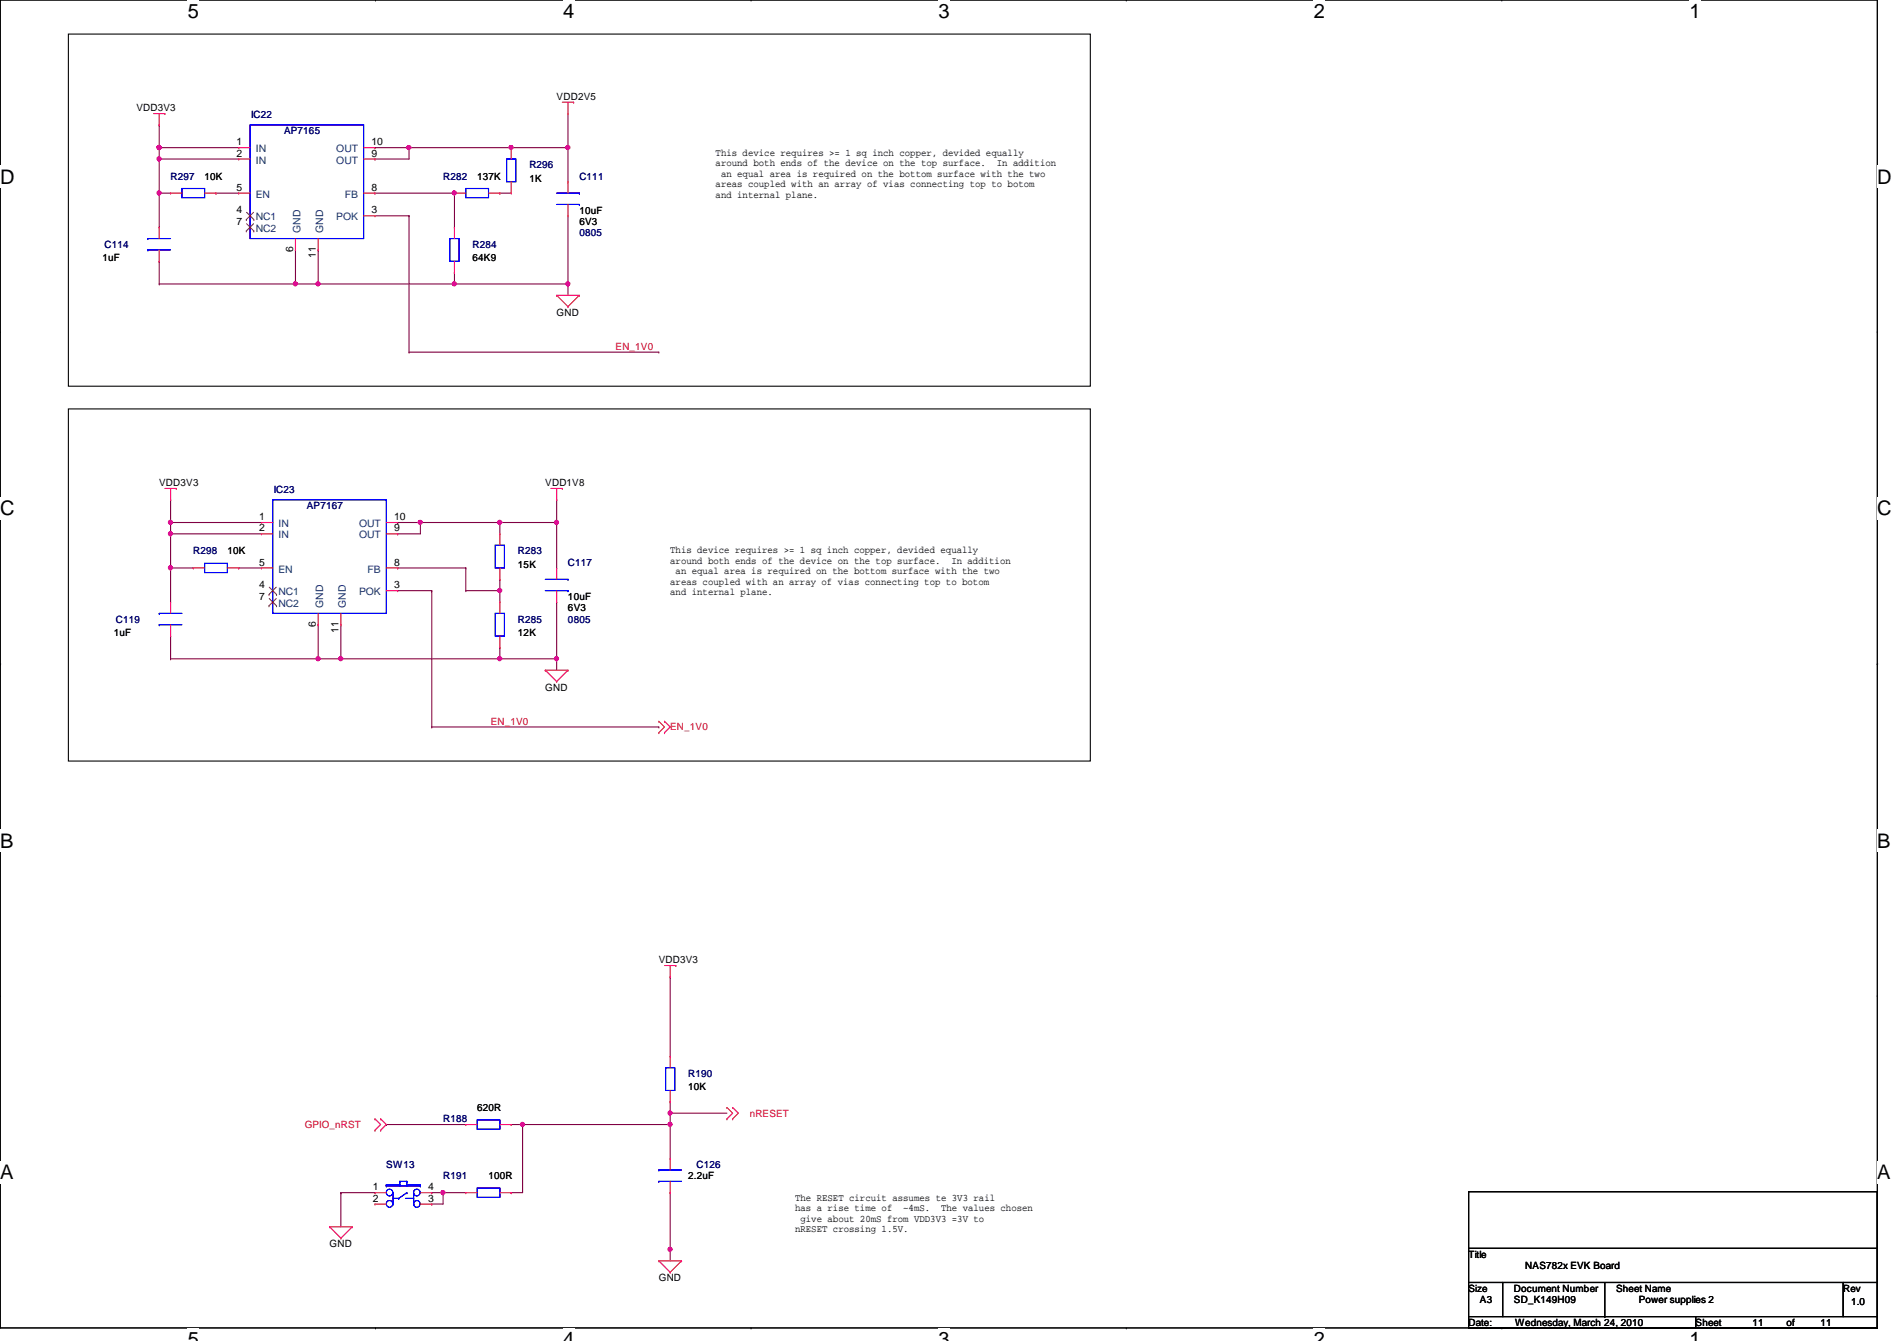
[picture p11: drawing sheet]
<svg xmlns="http://www.w3.org/2000/svg" width="297mm" height="210mm" viewBox="0 0 297 210" stroke-linecap="round" stroke-linejoin="round" font-family="sans-serif">
<path d="M0 0h294v207.9h-294z" fill="none" stroke="#000" stroke-width=".17"/>
<g fill="#fff">
<path d="M29.4 0h1.8v3.5h-1.8z"/>
<path d="M29.4 207.9h1.8v2h-1.8z"/>
</g>
<path d="M58.8 0h.1M58.8 207.9h.1" fill="none" stroke="#000" stroke-width=".17"/>
<g fill="#fff">
<path d="M88.2 0h1.7v3.5h-1.7z"/>
<path d="M88.2 207.9h1.7v2h-1.7z"/>
</g>
<path d="M117.6 0h.1M117.6 207.9h.1" fill="none" stroke="#000" stroke-width=".17"/>
<g fill="#fff">
<path d="M147 0h1.7v3.5h-1.7z"/>
<path d="M147 207.9h1.7v2h-1.7z"/>
</g>
<path d="M176.4 0h.1M176.4 207.9h.1" fill="none" stroke="#000" stroke-width=".17"/>
<g fill="#fff">
<path d="M205.7 0h1.8v3.5h-1.8z"/>
<path d="M205.7 207.9h1.8v2h-1.8z"/>
</g>
<path d="M235.2 0h.1M235.2 207.9h.1" fill="none" stroke="#000" stroke-width=".17"/>
<g fill="#fff">
<path d="M264.5 0h1.8v3.5h-1.8z"/>
<path d="M264.5 207.9h1.8v2h-1.8z"/>
<path d="M0 26h2.3v3.4h-2.3z"/>
<path d="M294 26h2.2v3.4h-2.2z"/>
<path d="M0 77.9h2.3v3.5h-2.3z"/>
<path d="M294 77.9h2.2v3.5h-2.2z"/>
</g>
<path d="M0 51.9h.1M294 51.9h.1" fill="none" stroke="#000" stroke-width=".17"/>
<g fill="#fff">
<path d="M0 129.9h2.1v3.4h-2.1z"/>
<path d="M294 129.9h2v3.4h-2z"/>
</g>
<path d="M0 103.9h.1M294 103.9h.1" fill="none" stroke="#000" stroke-width=".17"/>
<path d="M0 103.9h.1M294 103.9h.1" fill="none" stroke="#000" stroke-width=".16"/>
<g fill="#fff">
<path d="M0 181.8h2.1v3.5h-2.1z"/>
<path d="M294 181.8h2v3.5h-2z"/>
</g>
<path d="M10.7 5.3h160v55.2h-160zM10.7 64h160v55.1h-160zM0 155.9h.1M294 155.9h.1" fill="none" stroke="#000" stroke-width=".17"/>
<path d="M87.2 103.1h.1M87.2 103.1v1.8" fill="none" stroke="#800040" stroke-width=".17"/>
<circle cx="87.1" cy="103.1" r=".32" fill="#f0f"/>
<circle cx="87.1" cy="103.1" r=".32" fill="none" stroke="#f0f" stroke-width=".17"/>
<path d="M26.7 78.2h.1M26.7 78.2v3.6M26.7 88.9h.1M26.7 88.9v5.3" fill="none" stroke="#800040" stroke-width=".17"/>
<circle cx="26.7" cy="88.9" r=".32" fill="#f0f"/>
<circle cx="26.7" cy="88.9" r=".32" fill="none" stroke="#f0f" stroke-width=".17"/>
<path d="M26.7 81.8h.1M26.7 83.6h.1M26.7 81.8h14.2M26.7 83.6h14.2M78.3 103.1h.1M78.3 103.1h8.9" fill="none" stroke="#800040" stroke-width=".17"/>
<circle cx="78.2" cy="103.1" r=".32" fill="#f0f"/>
<circle cx="78.2" cy="103.1" r=".32" fill="none" stroke="#f0f" stroke-width=".17"/>
<path d="M88.9 23.1h.1M88.9 23.1v5.3M88.9 44.4h.1M88.9 44.4v1.8M26.7 99.6h.1M26.7 99.6v3.5" fill="none" stroke="#800040" stroke-width=".17"/>
<circle cx="88.9" cy="23.1" r=".32" fill="#f0f"/>
<circle cx="88.9" cy="23.1" r=".32" fill="none" stroke="#f0f" stroke-width=".17"/>
<path d="M24.9 19.6h.1M24.9 19.6v3.5M24.9 30.2h.1M24.9 30.2v5.4" fill="none" stroke="#800040" stroke-width=".17"/>
<circle cx="24.9" cy="30.2" r=".32" fill="#f0f"/>
<circle cx="24.9" cy="30.2" r=".32" fill="none" stroke="#f0f" stroke-width=".17"/>
<path d="M24.9 23.1h.1M24.9 23.1h12.5" fill="none" stroke="#800040" stroke-width=".17"/>
<circle cx="24.9" cy="23.1" r=".32" fill="#f0f"/>
<circle cx="24.9" cy="23.1" r=".32" fill="none" stroke="#f0f" stroke-width=".17"/>
<path d="M71.2 44.4h.1M71.2 44.4h17.7" fill="none" stroke="#800040" stroke-width=".17"/>
<circle cx="88.9" cy="44.4" r=".32" fill="#f0f"/>
<circle cx="88.9" cy="44.4" r=".32" fill="none" stroke="#f0f" stroke-width=".17"/>
<path d="M88.9 33.8h.1M88.9 33.8v10.6M24.9 40.9h.1M24.9 40.9v3.5M26.7 81.8h.1M26.7 81.8v1.8M87.2 94.2h.1M87.2 94.2v8.9" fill="none" stroke="#800040" stroke-width=".17"/>
<circle cx="26.7" cy="81.8" r=".32" fill="#f0f"/>
<circle cx="26.7" cy="81.8" r=".32" fill="none" stroke="#f0f" stroke-width=".17"/>
<path d="M58.7 24.9h.1M64 23.1h.1M64 23.1h16M64 23.1v1.8h-5.3" fill="none" stroke="#800040" stroke-width=".17"/>
<circle cx="64" cy="23.1" r=".32" fill="#f0f"/>
<circle cx="64" cy="23.1" r=".32" fill="none" stroke="#f0f" stroke-width=".17"/>
<path d="M46.3 39.1h.1M46.3 39.1v5.3" fill="none" stroke="#800040" stroke-width=".17"/>
<circle cx="46.2" cy="44.4" r=".32" fill="#f0f"/>
<circle cx="46.2" cy="44.4" r=".32" fill="none" stroke="#f0f" stroke-width=".17"/>
<path d="M49.8 39.1h.1M49.8 39.1v5.3h-3.5M46.3 44.4h.1" fill="none" stroke="#800040" stroke-width=".17"/>
<circle cx="49.8" cy="44.4" r=".32" fill="#f0f"/>
<circle cx="49.8" cy="44.4" r=".32" fill="none" stroke="#f0f" stroke-width=".17"/>
<path d="M71.2 30.2h.1M71.2 30.2v5.4" fill="none" stroke="#800040" stroke-width=".17"/>
<circle cx="71.1" cy="30.2" r=".32" fill="#f0f"/>
<circle cx="71.1" cy="30.2" r=".32" fill="none" stroke="#f0f" stroke-width=".17"/>
<path d="M71.2 42.7h.1M71.2 42.7v1.7" fill="none" stroke="#800040" stroke-width=".17"/>
<circle cx="71.1" cy="44.4" r=".32" fill="#f0f"/>
<circle cx="71.1" cy="44.4" r=".32" fill="none" stroke="#f0f" stroke-width=".17"/>
<path d="M80 23.1h.1M80 23.1h8.9" fill="none" stroke="#800040" stroke-width=".17"/>
<circle cx="80" cy="23.1" r=".32" fill="#f0f"/>
<circle cx="80" cy="23.1" r=".32" fill="none" stroke="#f0f" stroke-width=".17"/>
<g fill="none" stroke="#800040" stroke-width=".17">
<path d="M60.5 176h.1M60.5 176h12.4M80 176h.1M80 176h1.8M81.8 176h.1M81.8 176v10.7h-1.8M104.9 174.2h.1M104.9 172.5h.1M104.9 174.2h8.9M104.9 172.5v1.7M80 186.7h.1M104.9 195.6h.1"/>
<path d="M104.9 195.6v1.8"/>
</g>
<circle cx="104.9" cy="195.6" r=".32" fill="#f0f"/>
<circle cx="104.9" cy="195.6" r=".32" fill="none" stroke="#f0f" stroke-width=".17"/>
<path d="M81.8 176h.1M81.8 176h23.1" fill="none" stroke="#800040" stroke-width=".17"/>
<circle cx="81.8" cy="176" r=".32" fill="#f0f"/>
<circle cx="81.8" cy="176" r=".32" fill="none" stroke="#f0f" stroke-width=".17"/>
<path d="M104.9 176h.1M104.9 176v5.4" fill="none" stroke="#800040" stroke-width=".17"/>
<circle cx="104.9" cy="176" r=".32" fill="#f0f"/>
<circle cx="104.9" cy="176" r=".32" fill="none" stroke="#f0f" stroke-width=".17"/>
<path d="M69.4 186.7h.1M69.4 186.7h3.5" fill="none" stroke="#800040" stroke-width=".17"/>
<circle cx="69.4" cy="186.7" r=".32" fill="#f0f"/>
<circle cx="69.4" cy="186.7" r=".32" fill="none" stroke="#f0f" stroke-width=".17"/>
<path d="M104.9 174.2h.1M104.9 174.2v1.8M53.4 186.7h.1M53.4 186.7h5.3M67.6 186.7h.1M67.6 188.5h.1M67.6 186.7h1.8M69.4 186.7h.1M69.4 186.7v1.8h-1.8" fill="none" stroke="#800040" stroke-width=".17"/>
<circle cx="104.9" cy="174.2" r=".32" fill="#f0f"/>
<circle cx="104.9" cy="174.2" r=".32" fill="none" stroke="#f0f" stroke-width=".17"/>
<g fill="none" stroke="#800040" stroke-width=".17">
<path d="M24.9 24.9h.1M24.9 23.1h.1M24.9 24.9h12.5M24.9 23.1v1.8M58.7 23.1h.1M58.7 23.1h5.3M24.9 44.4h.1M24.9 44.4h21.4M78.3 92.5h.1M78.3 81.8h.1M78.3 81.8v1.8M78.3 92.5v1.7"/>
<path d="M78.3 101.3h.1M78.3 101.3v1.8M104.9 152.9h.1M104.9 152.9v12.5M53.4 186.7h.1M53.4 186.7v5.3"/>
</g>
<circle cx="24.9" cy="23.1" r=".32" fill="#f0f"/>
<circle cx="24.9" cy="23.1" r=".32" fill="none" stroke="#f0f" stroke-width=".17"/>
<path d="M62.3 81.8h.1M62.3 81.8h3.5M87.2 81.8h.1M87.2 81.8v7.1" fill="none" stroke="#800040" stroke-width=".17"/>
<circle cx="87.1" cy="81.8" r=".32" fill="#f0f"/>
<circle cx="87.1" cy="81.8" r=".32" fill="none" stroke="#f0f" stroke-width=".17"/>
<path d="M62.3 83.6h.1M65.8 81.8h.1M65.8 81.8v1.8h-3.5M65.8 81.8h12.5" fill="none" stroke="#800040" stroke-width=".17"/>
<circle cx="65.8" cy="81.8" r=".32" fill="#f0f"/>
<circle cx="65.8" cy="81.8" r=".32" fill="none" stroke="#f0f" stroke-width=".17"/>
<path d="M78.3 81.8h.1M78.3 81.8h8.9" fill="none" stroke="#800040" stroke-width=".17"/>
<circle cx="78.2" cy="81.8" r=".32" fill="#f0f"/>
<circle cx="78.2" cy="81.8" r=".32" fill="none" stroke="#f0f" stroke-width=".17"/>
<path d="M62.3 88.9h.1M62.3 88.9h10.6M72.9 88.9h.1M72.9 92.5h.1M72.9 88.9v3.6M72.9 92.5h5.4" fill="none" stroke="#800040" stroke-width=".17"/>
<circle cx="78.2" cy="92.4" r=".32" fill="#f0f"/>
<circle cx="78.2" cy="92.4" r=".32" fill="none" stroke="#f0f" stroke-width=".17"/>
<path d="M58.7 30.2h.1M58.7 30.2h12.5M49.8 44.4h.1M49.8 44.4h21.4M87.2 78.2h.1M87.2 78.2v3.6M49.8 97.8h.1M49.8 97.8v5.3M78.3 90.7h.1M78.3 90.7v1.8M53.4 103.1h.1M53.4 103.1h24.9" fill="none" stroke="#800040" stroke-width=".17"/>
<circle cx="53.4" cy="103.1" r=".32" fill="#f0f"/>
<circle cx="53.4" cy="103.1" r=".32" fill="none" stroke="#f0f" stroke-width=".17"/>
<path d="M88.9 17.8h.1M88.9 17.8v5.3M24.9 30.2h.1M24.9 24.9h.1M24.9 30.2h1.8M24.9 24.9v5.3M33.8 30.2h.1M33.8 30.2h3.6M78.3 30.2h.1M78.3 30.2h1.7M53.4 97.8h.1M53.4 97.8v5.3" fill="none" stroke="#800040" stroke-width=".17"/>
<circle cx="24.9" cy="24.9" r=".32" fill="#f0f"/>
<circle cx="24.9" cy="24.9" r=".32" fill="none" stroke="#f0f" stroke-width=".17"/>
<path d="M26.7 88.9h.1M26.7 83.6h.1M26.7 88.9h3.6M26.7 83.6v5.3M37.4 88.9h.1M37.4 88.9h3.5" fill="none" stroke="#800040" stroke-width=".17"/>
<circle cx="26.7" cy="83.5" r=".32" fill="#f0f"/>
<circle cx="26.7" cy="83.5" r=".32" fill="none" stroke="#f0f" stroke-width=".17"/>
<path d="M49.8 103.1h.1M49.8 103.1h3.6" fill="none" stroke="#800040" stroke-width=".17"/>
<circle cx="49.8" cy="103.1" r=".32" fill="#f0f"/>
<circle cx="49.8" cy="103.1" r=".32" fill="none" stroke="#f0f" stroke-width=".17"/>
<g fill="none" stroke="#800040" stroke-width=".17">
<path d="M58.7 33.8h5.3M64 33.8h.1M64 33.8v21.3M64 55.1h.1M64 55.1h39.2M103.2 55.1h.1M62.3 92.5h5.3M67.6 92.5h.1M67.6 92.5v21.3M26.7 103.1h.1M26.7 103.1h23.1M67.6 113.8h.1"/>
<path d="M67.6 113.8h35.6M103.2 113.8h.1M104.9 186.7h.1M104.9 186.7v8.9"/>
</g>
<g fill="none" stroke="#f00" stroke-width=".17">
<path d="M24 17.8h1.8M24.9 19.6h.1M24.9 17.8v1.8M25.8 17.8h.1M88 16h1.8M88.9 17.8h.1M88.9 16v1.8M89.8 16h.1M24.9 35.6h.1M24.9 35.6v1.7M24.9 39.1v1.8M26.7 30.2h.1"/>
<path d="M26.7 30.2h1.8M32 30.2h1.8M33.8 30.2h.1M37.4 23.1h.1M37.4 30.2h.1M37.4 24.9h.1M37.4 30.2h1.8M37.4 23.1h1.8M37.4 24.9h1.8M39.2 33.8h.1M39.2 35.6h.1M46.3 39.1h.1"/>
<path d="M46.3 37.3v1.8M49.8 39.1h.1M49.8 37.3v1.8M56.9 30.2h1.8M56.9 23.1h1.8M56.9 33.8h1.8M56.9 24.9h1.8M58.7 33.8h.1M58.7 23.1h.1M58.7 30.2h.1M58.7 24.9h.1M71.2 35.6h.1"/>
<path d="M71.2 30.2h.1M71.2 30.2h1.7M71.2 35.6v1.7M76.5 30.2h1.8M78.3 30.2h.1M80 23.1h.1M80 30.2h.1M80 23.1v1.8M80 28.4v1.8M88.9 33.8h.1M88.9 28.4h.1M88.9 28.4v1.8"/>
<path d="M88.9 32v1.8M24.9 40.9h.1M71.2 42.7h.1M71.2 40.9v1.8M87.2 46.2h.1M87.2 46.2h3.5M87.2 46.2l1.7 1.8M88.9 48h.1M90.7 46.2h.1M90.7 46.2l-1.8 1.8M25.8 76.5h1.8M26.7 78.2h.1"/>
<path d="M26.7 76.5v1.7M27.6 76.5h.1M86.3 76.5h1.7M87.2 78.2h.1M87.2 76.5v1.7M88 76.5h.1M26.7 99.6h.1M26.7 94.2h.1M26.7 94.2v1.8M26.7 97.8v1.8M30.3 88.9h.1M30.3 88.9h1.7"/>
<path d="M35.6 88.9h1.8M37.4 88.9h.1M40.9 81.8h.1M40.9 88.9h.1M40.9 83.6h.1M40.9 81.8h1.8M40.9 88.9h1.8M40.9 83.6h1.8M42.7 92.5h.1M42.7 94.2h.1M49.8 97.8h.1M49.8 96v1.8"/>
<path d="M53.4 97.8h.1M53.4 96v1.8M60.5 81.8h1.8M60.5 88.9h1.8M60.5 92.5h1.8M60.5 83.6h1.8M62.3 92.5h.1M62.3 81.8h.1M62.3 88.9h.1M62.3 83.6h.1M78.3 83.6h.1M78.3 90.7h.1"/>
<path d="M78.3 94.2h.1M78.3 83.6v1.7M78.3 88.9v1.8M78.3 94.2v1.8M78.3 99.6v1.7M87.2 94.2h.1M87.2 88.9h.1M87.2 88.9v1.8M87.2 92.5v1.7M78.3 101.3h.1M85.4 104.9h.1M85.4 104.9h3.5"/>
<path d="M85.4 104.9l1.8 1.8M87.2 106.7h.1M88.9 104.9h.1M88.9 104.9l-1.7 1.8M103.2 114.7h.1M103.2 112.9h.1M103.2 112.9l.9 .9-.9 .9M104.1 112.9h.1M104.1 114.7h.1M104.1 112.9l.8 .9-.8 .9M104.1 151.1h1.7M104.9 152.9h.1"/>
<path d="M104.9 151.1v1.8M105.8 151.1h.1M58.7 176.9h.1M58.7 175.1h.1M58.7 175.1l.9 .9-.9 .9M59.6 175.1h.1M59.6 176.9h.1M59.6 175.1l.9 .9-.9 .9M72.9 176h.1M72.9 176h1.8M78.3 176h1.7M80 176h.1"/>
<path d="M104.9 165.4h.1M104.9 172.5h.1M104.9 165.4v1.7M104.9 170.7v1.8M113.8 175.1h.1M113.8 173.4h.1M113.8 173.4l.9 .8-.9 .9M114.7 173.4h.1M114.7 175.1h.1M114.7 173.4l.9 .8-.9 .9M51.6 192h.1M51.6 192h3.6"/>
<path d="M51.6 192l1.8 1.8M53.4 193.8h.1M55.2 192h.1M55.2 192l-1.8 1.8M58.7 186.7h.1M58.7 188.5h.1M58.7 186.7h1.8M58.7 188.5h1.8M65.8 186.7h1.8M65.8 188.5h1.8M67.6 186.7h.1M67.6 188.5h.1"/>
<path d="M72.9 186.7h.1M72.9 186.7h1.8M78.3 186.7h1.7M80 186.7h.1M103.2 197.4h.1M103.2 197.4h3.5M103.2 197.4l1.7 1.7M104.9 199.1h.1M104.9 186.7h.1M104.9 181.4h.1M104.9 181.4v1.7M104.9 184.9v1.8"/>
<path d="M106.7 197.4h.1M106.7 197.4l-1.8 1.7"/>
</g>
<path d="M230 186.5h64v8.9h-64zM230 195.4h64v5.3h-64zM230 186.5h64v21.4h-64zM230 200.7h5.3v5.4h-5.3zM230 206.1h35.5v1.8h-35.5zM235.3 200.7h53.3v5.4h-53.3zM251.3 206.1h.1M251.3 200.7v5.4M265.5 206.1h28.5v1.8h-28.5zM288.6 200.7h5.4v5.4h-5.4z" fill="none" stroke="#000" stroke-width=".17"/>
<g fill="none" stroke="#00f" stroke-width=".17">
<path d="M39.2 19.6h17.7v17.7h-17.7zM23.2 39.1h.1M23.2 37.3h.1M23.2 39.1h3.5M23.2 37.3h3.5M28.5 29.5h3.5v1.4h-3.5zM70.4 37.3h1.5v3.6h-1.5zM72.9 29.5h3.6v1.4h-3.6zM79.3 24.9h1.5v3.5h-1.5zM87.2 32h3.5M87.2 30.2h3.5M90.7 32h.1"/>
<path d="M90.7 30.2h.1M42.7 78.2h17.8v17.8h-17.8zM24.9 97.8h.1M24.9 96h.1M24.9 97.8h3.6M24.9 96h3.6M32 88.2h3.6v1.4h-3.6zM77.6 85.3h1.4v3.6h-1.4zM77.6 96h1.4v3.6h-1.4zM85.4 92.5h3.5M85.4 90.7h3.5M88.9 92.5h.1"/>
<path d="M88.9 90.7h.1M74.7 175.3h3.6v1.4h-3.6zM104.2 167.1h1.5v3.6h-1.5zM60.5 185.5h.1M60.5 185.6h.1M60.5 185.6h5.3M60.5 185.5h2.1M60.5 185.5v.1M61.5 188.5h.1M61.5 186.7v1.8M61.5 187.6h.9M62.4 187.6h.1"/>
<path d="M62.6 184.9h.1M62.6 185.5h.1M62.6 184.9h1.1M62.6 184.9v.6M63.5 187.6h1.3M63.7 185.5h.1M63.7 184.9h.1M63.7 186.7h.1M63.7 185.5h2.1M63.7 184.9v.6M63.7 186.7l-1.3 .9M64.8 188.5h.1"/>
<path d="M64.8 187.6h.1M64.8 186.7v1.8M65.8 185.6h.1M65.8 185.5h.1M65.8 185.5v.1M74.7 186h3.6v1.4h-3.6zM103.2 184.9h.1M103.2 183.1h.1M103.2 184.9h3.5M103.2 183.1h3.5"/>
<circle cx="61" cy="186.7" r=".52"/>
<circle cx="61" cy="188.4" r=".52"/>
<circle cx="65.3" cy="188.4" r=".52"/>
<circle cx="65.3" cy="186.7" r=".52"/>
</g>
<g fill="none" stroke="#804000" stroke-width=".16">
<path d="M38.6 34.4h.1M38.6 36.2h.1M38.6 33.2l1.1 1.2M38.6 35l1.1 1.2M39.7 33.2l-1.1 1.2M39.7 35l-1.1 1.2M39.7 34.4h.1M39.7 36.2h.1M42.1 93h.1M42.1 94.8h.1M42.2 91.9l1.1 1.1M42.2 93.7l1.1 1.1"/>
<path d="M43.3 91.9l-1.2 1.1M43.3 93.7l-1.2 1.1M43.3 93h.1M43.3 94.8h.1"/>
</g>
<circle cx="87.1" cy="103.1" r=".32" fill="#f0f"/>
<circle cx="87.1" cy="103.1" r=".32" fill="none" stroke="#f0f" stroke-width=".17"/>
<circle cx="26.7" cy="88.9" r=".32" fill="#f0f"/>
<circle cx="26.7" cy="88.9" r=".32" fill="none" stroke="#f0f" stroke-width=".17"/>
<circle cx="78.2" cy="103.1" r=".32" fill="#f0f"/>
<circle cx="78.2" cy="103.1" r=".32" fill="none" stroke="#f0f" stroke-width=".17"/>
<circle cx="88.9" cy="23.1" r=".32" fill="#f0f"/>
<circle cx="88.9" cy="23.1" r=".32" fill="none" stroke="#f0f" stroke-width=".17"/>
<circle cx="24.9" cy="30.2" r=".32" fill="#f0f"/>
<circle cx="24.9" cy="30.2" r=".32" fill="none" stroke="#f0f" stroke-width=".17"/>
<circle cx="24.9" cy="23.1" r=".32" fill="#f0f"/>
<circle cx="24.9" cy="23.1" r=".32" fill="none" stroke="#f0f" stroke-width=".17"/>
<circle cx="88.9" cy="44.4" r=".32" fill="#f0f"/>
<circle cx="88.9" cy="44.4" r=".32" fill="none" stroke="#f0f" stroke-width=".17"/>
<circle cx="26.7" cy="81.8" r=".32" fill="#f0f"/>
<circle cx="26.7" cy="81.8" r=".32" fill="none" stroke="#f0f" stroke-width=".17"/>
<circle cx="64" cy="23.1" r=".32" fill="#f0f"/>
<circle cx="64" cy="23.1" r=".32" fill="none" stroke="#f0f" stroke-width=".17"/>
<circle cx="46.2" cy="44.4" r=".32" fill="#f0f"/>
<circle cx="46.2" cy="44.4" r=".32" fill="none" stroke="#f0f" stroke-width=".17"/>
<circle cx="49.8" cy="44.4" r=".32" fill="#f0f"/>
<circle cx="49.8" cy="44.4" r=".32" fill="none" stroke="#f0f" stroke-width=".17"/>
<circle cx="71.1" cy="30.2" r=".32" fill="#f0f"/>
<circle cx="71.1" cy="30.2" r=".32" fill="none" stroke="#f0f" stroke-width=".17"/>
<circle cx="71.1" cy="44.4" r=".32" fill="#f0f"/>
<circle cx="71.1" cy="44.4" r=".32" fill="none" stroke="#f0f" stroke-width=".17"/>
<circle cx="80" cy="23.1" r=".32" fill="#f0f"/>
<circle cx="80" cy="23.1" r=".32" fill="none" stroke="#f0f" stroke-width=".17"/>
<circle cx="104.9" cy="195.6" r=".32" fill="#f0f"/>
<circle cx="104.9" cy="195.6" r=".32" fill="none" stroke="#f0f" stroke-width=".17"/>
<circle cx="81.8" cy="176" r=".32" fill="#f0f"/>
<circle cx="81.8" cy="176" r=".32" fill="none" stroke="#f0f" stroke-width=".17"/>
<circle cx="104.9" cy="176" r=".32" fill="#f0f"/>
<circle cx="104.9" cy="176" r=".32" fill="none" stroke="#f0f" stroke-width=".17"/>
<circle cx="69.4" cy="186.7" r=".32" fill="#f0f"/>
<circle cx="69.4" cy="186.7" r=".32" fill="none" stroke="#f0f" stroke-width=".17"/>
<circle cx="104.9" cy="174.2" r=".32" fill="#f0f"/>
<circle cx="104.9" cy="174.2" r=".32" fill="none" stroke="#f0f" stroke-width=".17"/>
<circle cx="24.9" cy="23.1" r=".32" fill="#f0f"/>
<circle cx="24.9" cy="23.1" r=".32" fill="none" stroke="#f0f" stroke-width=".17"/>
<circle cx="87.1" cy="81.8" r=".32" fill="#f0f"/>
<circle cx="87.1" cy="81.8" r=".32" fill="none" stroke="#f0f" stroke-width=".17"/>
<circle cx="65.8" cy="81.8" r=".32" fill="#f0f"/>
<circle cx="65.8" cy="81.8" r=".32" fill="none" stroke="#f0f" stroke-width=".17"/>
<circle cx="78.2" cy="81.8" r=".32" fill="#f0f"/>
<circle cx="78.2" cy="81.8" r=".32" fill="none" stroke="#f0f" stroke-width=".17"/>
<circle cx="78.2" cy="92.4" r=".32" fill="#f0f"/>
<circle cx="78.2" cy="92.4" r=".32" fill="none" stroke="#f0f" stroke-width=".17"/>
<circle cx="53.4" cy="103.1" r=".32" fill="#f0f"/>
<circle cx="53.4" cy="103.1" r=".32" fill="none" stroke="#f0f" stroke-width=".17"/>
<circle cx="24.9" cy="24.9" r=".32" fill="#f0f"/>
<circle cx="24.9" cy="24.9" r=".32" fill="none" stroke="#f0f" stroke-width=".17"/>
<circle cx="26.7" cy="83.5" r=".32" fill="#f0f"/>
<circle cx="26.7" cy="83.5" r=".32" fill="none" stroke="#f0f" stroke-width=".17"/>
<circle cx="49.8" cy="103.1" r=".32" fill="#f0f"/>
<circle cx="49.8" cy="103.1" r=".32" fill="none" stroke="#f0f" stroke-width=".17"/>
<g font-size="3.1">
<text x="29.4" y="2.8">5</text>
<text x="88.2" y="2.8">4</text>
<text x="147" y="2.8">3</text>
<text x="205.7" y="2.8">2</text>
<text x="264.5" y="2.8">1</text>
<text x="0" y="28.7">D</text>
<text x="294" y="28.7">D</text>
<text x="0" y="80.7">C</text>
<text x="294" y="80.7">C</text>
<text x="0" y="132.7">B</text>
<text x="294" y="132.7">B</text>
<text x="0" y="184.6">A</text>
<text x="294" y="184.6">A</text>
<text x="29.4" y="210.7">5</text>
<text x="88.2" y="210.7">4</text>
<text x="147" y="210.7">3</text>
<text x="205.7" y="210.7">2</text>
<text x="264.5" y="210.7">1</text>
</g>
<g font-size="1.6">
<text x="21.4" y="17.4">VDD3V3</text>
<text x="87.2" y="15.7">VDD2V5</text>
<text x="37" y="22.7">1</text>
<text x="58.2" y="22.7">10</text>
<text x="32" y="28.1">10K</text>
<text x="37" y="29.8">5</text>
<text x="37" y="24.5">2</text>
<text x="58.2" y="29.8">8</text>
<text x="58.2" y="24.5">9</text>
<text x="74.7" y="28.1">137K</text>
<text x="82.9" y="28.4">1K</text>
<text x="112.1" y="24.3">This device requires &gt;= 1 sq inch copper, devided equally</text>
<text x="112.1" y="26">around both ends of the device on the top surface.</text>
<text x="112.1" y="29.3">areas coupled with an array of vias connecting top to botom</text>
<text x="112.9" y="27.6">an equal area is required on the bottom surface with the two</text>
<text x="156.1" y="26">In addition</text>
<text x="37" y="33.4">4</text>
<text x="37" y="35.2">7</text>
<text x="58.2" y="33.4">3</text>
<text x="90.7" y="33.4">10uF</text>
<text x="90.7" y="35.2">6V3</text>
<text x="112.1" y="30.9">and internal plane.</text>
<text x="16" y="40.9">1uF</text>
<text x="45.9" y="39.5" transform="rotate(-90 45.9 39.5)">6</text>
<text x="49.4" y="40.3" transform="rotate(-90 49.4 40.3)">11</text>
<text x="74" y="40.9">64K9</text>
<text x="87.2" y="49.4">GND</text>
<text x="24.9" y="76.1">VDD3V3</text>
<text x="85.4" y="76.1">VDD1V8</text>
<text x="40.6" y="81.4">1</text>
<text x="40.6" y="83.2">2</text>
<text x="61.7" y="81.4">10</text>
<text x="61.7" y="83.2">9</text>
<text x="35.6" y="86.8">10K</text>
<text x="40.6" y="88.5">5</text>
<text x="61.7" y="88.5">8</text>
<text x="81.1" y="88.9">15K</text>
<text x="104.9" y="86.6">This device requires &gt;= 1 sq inch copper, devided equally</text>
<text x="104.9" y="88.2">around both ends of the device on the top surface.</text>
<text x="105.8" y="89.9">an equal area is required on the bottom surface with the two</text>
<text x="149" y="88.2">In addition</text>
<text x="40.6" y="92.1">4</text>
<text x="40.6" y="93.9">7</text>
<text x="61.7" y="92.1">3</text>
<text x="88.9" y="93.9">10uF</text>
<text x="88.9" y="95.7">6V3</text>
<text x="104.9" y="91.5">areas coupled with an array of vias connecting top to botom</text>
<text x="104.9" y="93.2">and internal plane.</text>
<text x="17.8" y="99.6">1uF</text>
<text x="49.4" y="98.1" transform="rotate(-90 49.4 98.1)">6</text>
<text x="53" y="99" transform="rotate(-90 53 99)">11</text>
<text x="81.1" y="99.6">12K</text>
<text x="85.4" y="108.1">GND</text>
<text x="103.2" y="150.8">VDD3V3</text>
<text x="74.7" y="173.9">620R</text>
<text x="107.8" y="170.7">10K</text>
<text x="76.5" y="184.6">100R</text>
<text x="107.8" y="184.6">2.2uF</text>
<text x="58.4" y="186.3">1</text>
<text x="58.4" y="188.1">2</text>
<text x="67.1" y="186.3">4</text>
<text x="67.1" y="188.1">3</text>
<text x="124.5" y="187.9">The RESET circuit assumes te 3V3 rail</text>
<text x="124.5" y="189.6">has a rise time of</text>
<text x="125.3" y="191.2">give about 20mS from VDD3V3 =3V to</text>
<text x="141.4" y="189.6">~4mS.</text>
<text x="147.4" y="189.6">The values chosen</text>
<text x="51.6" y="195.2">GND</text>
<text x="124.5" y="192.9">nRESET crossing 1.5V.</text>
<text x="230" y="196.8">Title</text>
<text x="103.2" y="200.6">GND</text>
<text x="230" y="202.2">Size</text>
<text x="231.7" y="204">A3</text>
<text x="237.1" y="202.2">Document Number</text>
<text x="237.1" y="204">SD_K149H09</text>
<text x="238.8" y="198.6">NAS782x EVK Board</text>
<text x="253.1" y="202.2">Sheet Name</text>
<text x="256.6" y="204">Power supplies 2</text>
<text x="288.6" y="202.2">Rev</text>
<text x="230" y="207.5">Date:</text>
<text x="237.2" y="207.5">Wednesday, March 24, 2010</text>
<text x="265.5" y="207.5">Sheet</text>
<text x="274.4" y="207.5">11</text>
<text x="279.7" y="207.5">of</text>
<text x="285.1" y="207.5">11</text>
<text x="289.9" y="204.3">1.0</text>
</g>
<g font-size="1.6" fill="#000080">
<text x="39.3" y="18.5">IC22</text>
<text x="44.5" y="21">AP7165</text>
<text x="26.7" y="28.1">R297</text>
<text x="69.4" y="28.1">R282</text>
<text x="82.9" y="26.3">R296</text>
<text x="90.7" y="28.1">C111</text>
<text x="16.4" y="38.8">C114</text>
<text x="74" y="38.8">R284</text>
<text x="90.7" y="37">0805</text>
<text x="42.9" y="77.2">IC23</text>
<text x="48" y="79.7">AP7167</text>
<text x="30.3" y="86.8">R298</text>
<text x="81.1" y="86.8">R283</text>
<text x="88.9" y="88.6">C117</text>
<text x="18.2" y="97.5">C119</text>
<text x="81.1" y="97.5">R285</text>
<text x="88.9" y="97.5">0805</text>
<text x="107.8" y="168.6">R190</text>
<text x="69.4" y="175.7">R188</text>
<text x="60.5" y="182.8">SW13</text>
<text x="69.4" y="184.6">R191</text>
<text x="109" y="182.8">C126</text>
</g>
<g font-size="1.6" fill="#004080">
<text x="40" y="23.8">IN</text>
<text x="52.7" y="23.8">OUT</text>
<text x="40" y="25.6">IN</text>
<text x="52.7" y="25.6">OUT</text>
<text x="40" y="34.5">NC1</text>
<text x="40" y="30.9">EN</text>
<text x="52.7" y="34.5">POK</text>
<text x="54" y="30.9">FB</text>
<text x="40" y="36.3">NC2</text>
<text x="47" y="36.4" transform="rotate(-90 47 36.4)">GND</text>
<text x="50.6" y="36.4" transform="rotate(-90 50.6 36.4)">GND</text>
<text x="43.6" y="82.5">IN</text>
<text x="56.2" y="82.5">OUT</text>
<text x="43.6" y="89.6">EN</text>
<text x="43.6" y="84.3">IN</text>
<text x="56.2" y="84.3">OUT</text>
<text x="57.6" y="89.6">FB</text>
<text x="43.6" y="93.2">NC1</text>
<text x="43.6" y="95">NC2</text>
<text x="50.6" y="95.1" transform="rotate(-90 50.6 95.1)">GND</text>
<text x="54.1" y="95.1" transform="rotate(-90 54.1 95.1)">GND</text>
<text x="56.2" y="93.2">POK</text>
</g>
<g font-size="1.6" fill="#f00">
<text x="96.4" y="54.8">EN_1V0</text>
<text x="76.8" y="113.5">EN_1V0</text>
<text x="104.9" y="114.3">EN_1V0</text>
<text x="47.7" y="176.6">GPIO_nRST</text>
<text x="117.4" y="174.8">nRESET</text>
</g>
</svg>
